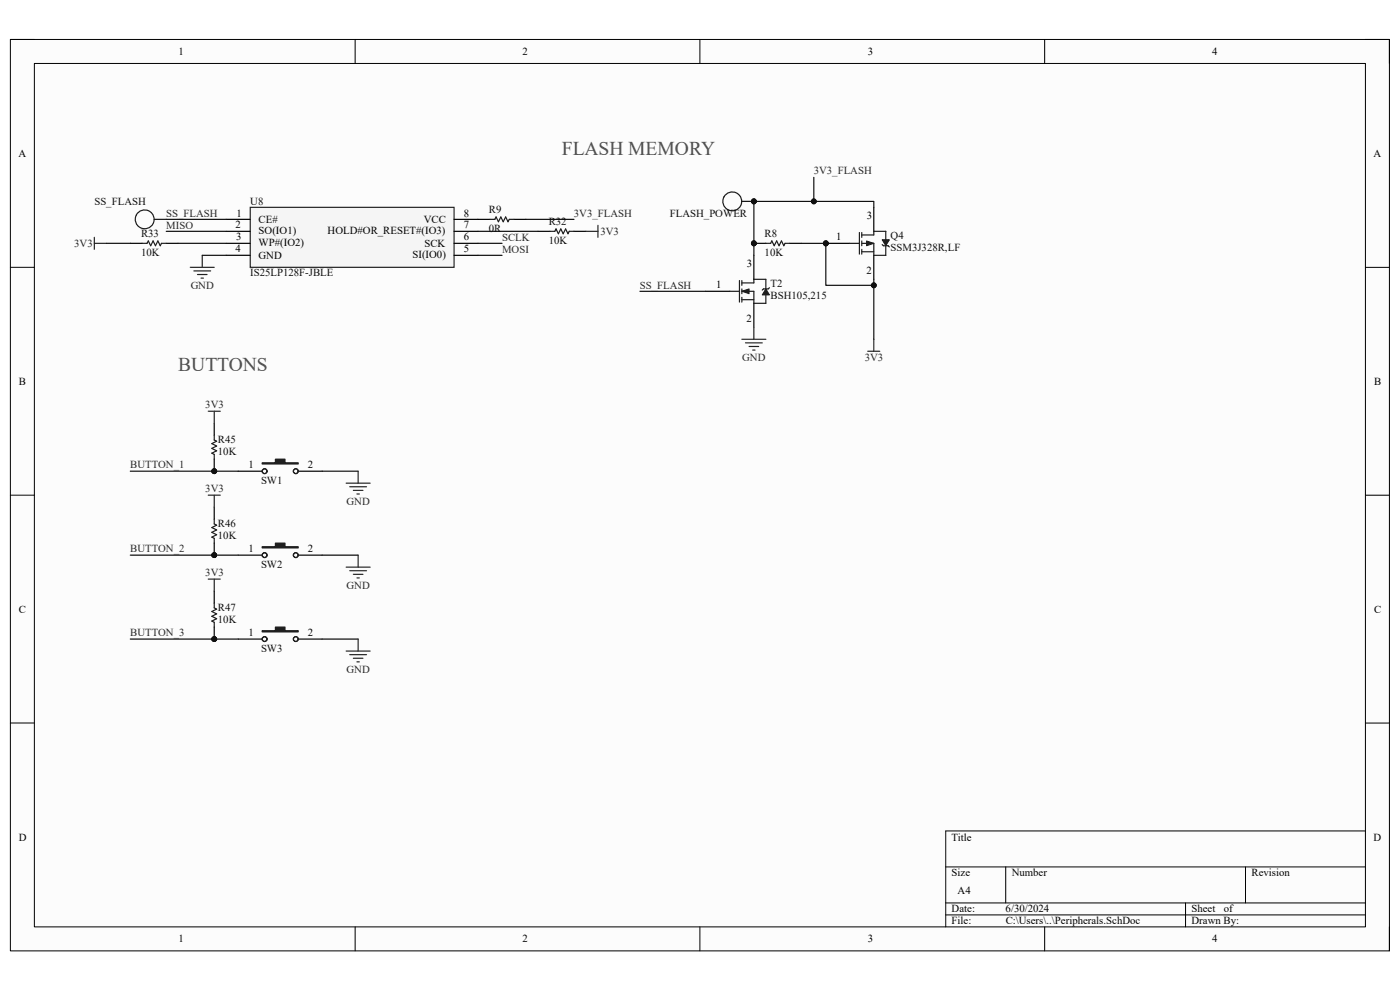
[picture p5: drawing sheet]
<svg xmlns="http://www.w3.org/2000/svg" width="297mm" height="210mm" viewBox="0 0 297 210" stroke-linecap="round" stroke-linejoin="round" font-family="sans-serif">
<path d="M2.2 8.4h292.6v193.3h-292.6z" fill-rule="evenodd" fill="#fcfcfc"/>
<path d="M2.2 8.4h292.6v193.3h-292.6z" fill="none" stroke="#000" stroke-width=".21"/>
<path d="M7.3 13.5h282.4v183.1h-282.4z" fill-rule="evenodd" fill="#fcfcfc"/>
<g fill="none" stroke="#000" stroke-width=".21">
<path d="M2.2 8.4h5.1M7.3 13.5h282.4v183.1h-282.4zM75.3 8.4v5.1M148.5 8.4v5.1M221.6 8.4v5.1M289.7 8.4h5.1v5.1M2.2 56.7h5.1M289.7 56.7h5.1M2.2 105h5.1M289.7 105.1h5.1M2.2 153.4h5.1M289.7 153.4h5.1"/>
<path d="M289.7 176.3h-89.1v20.3M75.3 196.6v5.1M148.5 196.6v5.1M200.6 183.9h89.1M200.6 191.5h89.1M200.6 194.1h89.1M213.4 183.9v7.6M221.6 196.6v5.1M251.5 191.5v5.1M264.2 183.9v7.6M294.8 196.6v5.1"/>
</g>
<path d="M53.1 44h43.2v12.7h-43.2z" fill-rule="evenodd" fill="#f5f5f5"/>
<path d="M20 50.3v2.6M20 51.6h2.6M40.4 56.7h5.1M41.1 57.5h3.6M41.9 58.2h2M42.7 59h.5M42.9 54.2v2.5M53.1 44h43.2v12.7h-43.2zM124.3 49.1h2.6M126.9 47.8v2.6" fill="none" stroke="#262626" stroke-width=".25"/>
<g fill="none" stroke="#000" stroke-width=".25">
<path d="M27.6 51.6h2.6M35.3 51.6h2.5M48 46.5h5.1M48 49.1h5.1M48 51.6h5.1M48 54.2h5.1M96.3 46.5h5.1M96.3 49.1h5.1M96.3 51.6h5.1M96.3 54.2h5.1M114.1 49.1h2.6M121.8 49.1h2.5"/>
<path d="M50.5 100h5.1M63.3 100h5"/>
</g>
<path d="M28.9 45.6a2 2 0 0 1 3.4-.3 2 2 0 0 1-1.1 3.2 2 2 0 0 1-2.5-2.4l.2-.5M30.2 51.6h1l.3-.5 .5 1 .5-1 .5 1 .5-1 .5 1 .3-.5h1M116.7 49.1h1l.3-.5 .5 1 .5-1 .5 1 .5-1 .5 1 .3-.5h1" fill="none" stroke="#1c1c1c" stroke-width=".25"/>
<path d="M32.7 46.5h2.6" fill="none" stroke="#131313" stroke-width=".25"/>
<path d="M55.6 98.2h2.8v-.8h2.1v.8h2.8v.2h-7.7z" fill-rule="evenodd" fill="#1c1c1c"/>
<g fill="none" stroke="#1c1c1c" stroke-width=".25">
<path d="M55.6 98.2h2.8v-.8h2.1v.8h2.8v.2h-7.7z"/>
<circle cx="56.1" cy="100" r=".51"/>
<circle cx="62.7" cy="100" r=".51"/>
<circle cx="62.8" cy="100" r=".51"/>
</g>
<path d="M50.5 117.8h5.1M63.3 117.8h5" fill="none" stroke="#000" stroke-width=".25"/>
<path d="M55.6 116h2.8v-.8h2.1v.8h2.8v.2h-7.7z" fill-rule="evenodd" fill="#1c1c1c"/>
<g fill="none" stroke="#1c1c1c" stroke-width=".25">
<path d="M55.6 116h2.8v-.8h2.1v.8h2.8v.2h-7.7z"/>
<circle cx="56.1" cy="117.8" r=".51"/>
<circle cx="62.7" cy="117.8" r=".51"/>
<circle cx="62.8" cy="117.8" r=".51"/>
</g>
<path d="M50.5 135.6h5.1M63.3 135.6h5" fill="none" stroke="#000" stroke-width=".25"/>
<path d="M55.6 133.8h2.8v-.8h2.1v.8h2.8v.2h-7.7z" fill-rule="evenodd" fill="#1c1c1c"/>
<g fill="none" stroke="#1c1c1c" stroke-width=".25">
<path d="M55.6 133.8h2.8v-.8h2.1v.8h2.8v.2h-7.7z"/>
<circle cx="56.1" cy="135.6" r=".51"/>
<circle cx="62.7" cy="135.6" r=".51"/>
<circle cx="62.8" cy="135.6" r=".51"/>
</g>
<g fill="none" stroke="#262626" stroke-width=".25">
<path d="M76 100v2.5M73.4 102.5h5.1M74.2 103.3h3.6M75 104h2M75.7 104.8h.5M76 117.8v2.5M73.4 120.3h5.1M73.4 138.1h5.1M74.2 121.1h3.6M74.2 138.9h3.6M75 121.8h2M75 139.6h2"/>
<path d="M75.7 122.6h.5M76 135.6v2.5M75.7 140.4h.5"/>
</g>
<circle cx="45.5" cy="100" r=".51" fill="#0e0e0e"/>
<circle cx="45.5" cy="100" r=".51" fill="none" stroke="#0e0e0e" stroke-width=".21"/>
<path d="M45.5 89.8v2.5M45.5 97.4v2.6" fill="none" stroke="#000" stroke-width=".25"/>
<circle cx="45.5" cy="100" r=".51" fill="#0e0e0e"/>
<circle cx="45.5" cy="100" r=".51" fill="none" stroke="#0e0e0e" stroke-width=".21"/>
<path d="M45.5 92.3v1l.5 .3-1.1 .5 1.1 .5-1.1 .5 1.1 .5-1.1 .5 .6 .3v1" fill="none" stroke="#1c1c1c" stroke-width=".25"/>
<circle cx="45.5" cy="117.8" r=".51" fill="#0e0e0e"/>
<circle cx="45.5" cy="117.8" r=".51" fill="none" stroke="#0e0e0e" stroke-width=".21"/>
<path d="M45.5 107.6v2.5M45.5 115.2v2.6" fill="none" stroke="#000" stroke-width=".25"/>
<circle cx="45.5" cy="117.8" r=".51" fill="#0e0e0e"/>
<circle cx="45.5" cy="117.8" r=".51" fill="none" stroke="#0e0e0e" stroke-width=".21"/>
<path d="M45.5 110.1v1.1l.5 .2-1.1 .5 1.1 .5-1.1 .5 1.1 .5-1.1 .6 .6 .2v1" fill="none" stroke="#1c1c1c" stroke-width=".25"/>
<circle cx="45.5" cy="135.6" r=".51" fill="#0e0e0e"/>
<circle cx="45.5" cy="135.6" r=".51" fill="none" stroke="#0e0e0e" stroke-width=".21"/>
<path d="M45.5 125.4v2.5M45.5 133v2.6" fill="none" stroke="#000" stroke-width=".25"/>
<circle cx="45.5" cy="135.6" r=".51" fill="#0e0e0e"/>
<circle cx="45.5" cy="135.6" r=".51" fill="none" stroke="#0e0e0e" stroke-width=".21"/>
<path d="M156.9 59.5v4.6M157.4 59.5v1M154.8 61.8h2.1M157.4 60h2.5M157.4 61.8h2.5v2.5M157.4 63.6h2.5M157.4 61.3v1M157.4 63.1v1M45.5 127.9v1.1l.5 .2-1.1 .5 1.1 .5-1.1 .5 1.1 .5-1.1 .6 .6 .2v1" fill="none" stroke="#1c1c1c" stroke-width=".25"/>
<path d="M44.2 87.2h2.5M45.5 87.2v2.6M44.2 105h2.5M45.5 105v2.6M44.2 122.9h2.5M45.5 122.9v2.5" fill="none" stroke="#262626" stroke-width=".25"/>
<path d="M159.9 54.2v5.1M149.8 61.8h5M159.9 64.3v5.1" fill="none" stroke="#000" stroke-width=".25"/>
<path d="M157.4 61.8l1.5-.5v1z" fill="#1c1c1c"/>
<path d="M157.4 61.8l1.5-.5v1z" fill="none" stroke="#1c1c1c" stroke-width=".21"/>
<path d="M159.9 60v-.7h2.6v2M162.5 62.6v1.7h-2.6" fill="none" stroke="#1c1c1c" stroke-width=".25"/>
<path d="M162.5 61.3l.7 1.3h-1.5z" fill="#1c1c1c"/>
<path d="M162.5 61.3l.7 1.3h-1.5z" fill="none" stroke="#1c1c1c" stroke-width=".21"/>
<path d="M163.2 61l-.2 .3h-1l-.3 .2" fill="none" stroke="#1c1c1c" stroke-width=".25"/>
<circle cx="175.2" cy="51.6" r=".51" fill="#0e0e0e"/>
<circle cx="175.2" cy="51.6" r=".51" fill="none" stroke="#0e0e0e" stroke-width=".21"/>
<path d="M185.4 49.1h2.5v1.8M187.9 52.1v2.1" fill="none" stroke="#1c1c1c" stroke-width=".25"/>
<path d="M175.2 51.6h5.1M185.4 44v5.1" fill="none" stroke="#000" stroke-width=".25"/>
<circle cx="175.2" cy="51.6" r=".51" fill="#0e0e0e"/>
<circle cx="175.2" cy="51.6" r=".51" fill="none" stroke="#0e0e0e" stroke-width=".21"/>
<path d="M185.4 54.2v5.1" fill="none" stroke="#000" stroke-width=".25"/>
<path d="M180.3 51.6h2M182.3 49.3v4.6M182.8 49.8h2.6M182.8 51.6h2.6v2.6M182.8 53.4h2.6M182.8 49.3v1.1M182.8 51.1v1M182.8 52.9v1" fill="none" stroke="#1c1c1c" stroke-width=".25"/>
<path d="M183.8 51.1l1.6 .5-1.6 .5z" fill="#1c1c1c"/>
<path d="M183.8 51.1l1.6 .5-1.6 .5z" fill="none" stroke="#1c1c1c" stroke-width=".21"/>
<path d="M185.4 49.1v.7M185.4 54.2h2.5" fill="none" stroke="#1c1c1c" stroke-width=".25"/>
<path d="M187.2 50.9h1.5l-.8 1.2z" fill="#1c1c1c"/>
<path d="M187.2 50.9h1.5l-.8 1.2z" fill="none" stroke="#1c1c1c" stroke-width=".21"/>
<path d="M187.2 51.9l.2 .2h1l.3 .3" fill="none" stroke="#1c1c1c" stroke-width=".25"/>
<path d="M157.4 72h5.1M158.2 72.7h3.5M158.9 73.5h2.1M159.7 74.3h.5M159.9 69.4v2.6" fill="none" stroke="#262626" stroke-width=".25"/>
<circle cx="159.9" cy="51.6" r=".51" fill="#0e0e0e"/>
<circle cx="159.9" cy="51.6" r=".51" fill="none" stroke="#0e0e0e" stroke-width=".21"/>
<path d="M159.9 51.6h2.6M167.6 51.6h2.5" fill="none" stroke="#000" stroke-width=".25"/>
<circle cx="159.9" cy="51.6" r=".51" fill="#0e0e0e"/>
<circle cx="159.9" cy="51.6" r=".51" fill="none" stroke="#0e0e0e" stroke-width=".21"/>
<path d="M162.5 51.6h1l.2-.5 .6 1 .5-1 .5 1 .5-1 .5 1 .2-.5h1.1" fill="none" stroke="#1c1c1c" stroke-width=".25"/>
<path d="M184.1 74.5h2.5M185.4 72v2.5" fill="none" stroke="#262626" stroke-width=".25"/>
<circle cx="159.9" cy="42.7" r=".51" fill="#0e0e0e"/>
<circle cx="159.9" cy="42.7" r=".51" fill="none" stroke="#0e0e0e" stroke-width=".21"/>
<path d="M153.6 41.8a2 2 0 0 1 3.3-.3 2 2 0 0 1-1.1 3.2 2 2 0 0 1-2.4-2.4l.2-.5" fill="none" stroke="#1c1c1c" stroke-width=".25"/>
<path d="M157.4 42.7h2.5" fill="none" stroke="#131313" stroke-width=".25"/>
<circle cx="159.9" cy="42.7" r=".51" fill="#0e0e0e"/>
<circle cx="159.9" cy="42.7" r=".51" fill="none" stroke="#0e0e0e" stroke-width=".21"/>
<path d="M101.4 46.5h2.6M109.1 46.5h2.5" fill="none" stroke="#000" stroke-width=".25"/>
<path d="M104 46.5h1l.2-.5 .5 1 .6-1 .5 1 .5-1 .5 1 .2-.5h1.1" fill="none" stroke="#1c1c1c" stroke-width=".25"/>
<path d="M22.6 51.6h5M35.3 49.1h12.7M35.3 46.5h12.7M37.8 51.6h10.2M42.9 54.2h5.1M101.4 49.1h12.7M101.4 51.6h5.1M101.4 54.2h5.1M27.6 100h22.9M68.3 100h7.7M68.3 117.8h7.7M68.3 135.6h7.7" fill="none" stroke="#0e0e0e" stroke-width=".25"/>
<circle cx="45.5" cy="100" r=".51" fill="#0e0e0e"/>
<circle cx="45.5" cy="100" r=".51" fill="none" stroke="#0e0e0e" stroke-width=".21"/>
<path d="M27.6 117.8h22.9" fill="none" stroke="#0e0e0e" stroke-width=".25"/>
<circle cx="45.5" cy="117.8" r=".51" fill="#0e0e0e"/>
<circle cx="45.5" cy="117.8" r=".51" fill="none" stroke="#0e0e0e" stroke-width=".21"/>
<path d="M27.6 135.6h22.9" fill="none" stroke="#0e0e0e" stroke-width=".25"/>
<circle cx="45.5" cy="135.6" r=".51" fill="#0e0e0e"/>
<circle cx="45.5" cy="135.6" r=".51" fill="none" stroke="#0e0e0e" stroke-width=".21"/>
<path d="M170.1 51.6h5.1v8.9h10.2" fill="none" stroke="#0e0e0e" stroke-width=".25"/>
<circle cx="175.2" cy="51.6" r=".51" fill="#0e0e0e"/>
<circle cx="175.2" cy="51.6" r=".51" fill="none" stroke="#0e0e0e" stroke-width=".21"/>
<circle cx="185.4" cy="60.5" r=".51" fill="#0e0e0e"/>
<circle cx="185.4" cy="60.5" r=".51" fill="none" stroke="#0e0e0e" stroke-width=".21"/>
<path d="M172.7 37.6v5.1M135.8 61.8h14" fill="none" stroke="#0e0e0e" stroke-width=".25"/>
<circle cx="172.7" cy="42.7" r=".51" fill="#0e0e0e"/>
<circle cx="172.7" cy="42.7" r=".51" fill="none" stroke="#0e0e0e" stroke-width=".21"/>
<path d="M185.4 59.3v12.7" fill="none" stroke="#0e0e0e" stroke-width=".25"/>
<circle cx="185.4" cy="60.5" r=".51" fill="#0e0e0e"/>
<circle cx="185.4" cy="60.5" r=".51" fill="none" stroke="#0e0e0e" stroke-width=".21"/>
<path d="M111.6 46.5h10.2M185.4 44v-1.3h-25.5v11.5" fill="none" stroke="#0e0e0e" stroke-width=".25"/>
<circle cx="172.7" cy="42.7" r=".51" fill="#0e0e0e"/>
<circle cx="172.7" cy="42.7" r=".51" fill="none" stroke="#0e0e0e" stroke-width=".21"/>
<circle cx="159.9" cy="42.7" r=".51" fill="#0e0e0e"/>
<circle cx="159.9" cy="42.7" r=".51" fill="none" stroke="#0e0e0e" stroke-width=".21"/>
<circle cx="159.9" cy="51.6" r=".51" fill="#0e0e0e"/>
<circle cx="159.9" cy="51.6" r=".51" fill="none" stroke="#0e0e0e" stroke-width=".21"/>
<g font-size="4.1" fill="#4c4c4c">
<text x="119.2" y="32.9">FLASH MEMORY</text>
<text x="37.8" y="78.7">BUTTONS</text>
</g>
<g font-size="2.3">
<text x="37.9" y="11.6">1</text>
<text x="110.9" y="11.6">2</text>
<text x="184.1" y="11.6">3</text>
<text x="257.1" y="11.6">4</text>
<text x="3.9" y="33.3">A</text>
<text x="291.4" y="33.3">A</text>
<text x="50.2" y="45.9">1</text>
<text x="54.9" y="47.3">CE#</text>
<text x="89.9" y="47.3">VCC</text>
<text x="98.4" y="45.9">8</text>
<text x="183.9" y="46.4">3</text>
<text x="50" y="48.5">2</text>
<text x="50" y="53.6">4</text>
<text x="50.1" y="51">3</text>
<text x="54.9" y="49.7">SO(IO1)</text>
<text x="54.9" y="52.3">WP#(IO2)</text>
<text x="69.5" y="49.7">HOLD#OR_RESET#(IO3)</text>
<text x="90" y="52.4">SCK</text>
<text x="98.4" y="48.5">7</text>
<text x="98.4" y="51">6</text>
<text x="98.4" y="53.6">5</text>
<text x="177.4" y="51">1</text>
<text x="54.9" y="54.9">GND</text>
<text x="87.5" y="54.8">SI(IO0)</text>
<text x="158.5" y="56.6">3</text>
<text x="183.8" y="58.2">2</text>
<text x="151.9" y="61.2">1</text>
<text x="158.4" y="68.4">2</text>
<text x="4" y="81.6">B</text>
<text x="291.5" y="81.6">B</text>
<text x="52.7" y="99.4">1</text>
<text x="65.3" y="99.4">2</text>
<text x="52.7" y="117.1">1</text>
<text x="65.3" y="117.1">2</text>
<text x="4" y="130">C</text>
<text x="291.5" y="130">C</text>
<text x="52.7" y="135">1</text>
<text x="65.3" y="135">2</text>
<text x="4" y="178.3">D</text>
<text x="201.9" y="178.3">Title</text>
<text x="291.4" y="178.3">D</text>
<text x="201.9" y="185.9">Size</text>
<text x="214.6" y="185.9">Number</text>
<text x="265.5" y="185.9">Revision</text>
<text x="203.2" y="189.7">A4</text>
<text x="201.9" y="193.5">Date:</text>
<text x="201.9" y="196.1">File:</text>
<text x="213.3" y="193.5">6/30/2024</text>
<text x="213.4" y="196.1">C:\Users\..\Peripherals.SchDoc</text>
<text x="252.8" y="196.1">Drawn By:</text>
<text x="252.8" y="193.5">Sheet</text>
<text x="259.6" y="193.5">of</text>
<text x="37.9" y="199.9">1</text>
<text x="110.9" y="199.9">2</text>
<text x="184.1" y="199.9">3</text>
<text x="257.1" y="199.9">4</text>
</g>
<g font-size="2.3" fill="#262626">
<text x="172.6" y="37">3V3_FLASH</text>
<text x="35.3" y="46">SS_FLASH</text>
<text x="121.8" y="45.9">3V3_FLASH</text>
<text x="15.7" y="52.3">3V3</text>
<text x="35.3" y="48.6">MISO</text>
<text x="106.5" y="51.1">SCLK</text>
<text x="106.5" y="53.6">MOSI</text>
<text x="127.4" y="49.8">3V3</text>
<text x="40.5" y="61.3">GND</text>
<text x="135.8" y="61.3">SS_FLASH</text>
<text x="157.5" y="76.5">GND</text>
<text x="183.5" y="76.5">3V3</text>
<text x="43.6" y="86.6">3V3</text>
<text x="27.6" y="99.4">BUTTON_1</text>
<text x="43.6" y="104.4">3V3</text>
<text x="73.5" y="107.1">GND</text>
<text x="27.6" y="117.1">BUTTON_2</text>
<text x="43.6" y="122.2">3V3</text>
<text x="73.5" y="124.9">GND</text>
<text x="27.6" y="135">BUTTON_3</text>
<text x="73.5" y="142.7">GND</text>
</g>
<g font-size="2.3" fill="#0e0e0e">
<text x="20" y="43.5">SS_FLASH</text>
<text x="53.1" y="43.4">U8</text>
<text x="103.7" y="45.2">R9</text>
<text x="116.4" y="47.7">R32</text>
<text x="142.1" y="46">FLASH_POWER</text>
<text x="29.9" y="50.2">R33</text>
<text x="103.7" y="49.2">0R</text>
<text x="116.4" y="51.8">10K</text>
<text x="162.2" y="50.2">R8</text>
<text x="188.9" y="53.3">SSM3J328R,LF</text>
<text x="188.9" y="50.8">Q4</text>
<text x="29.9" y="54.3">10K</text>
<text x="53.1" y="58.6">IS25LP128F-JBLE</text>
<text x="162.2" y="54.3">10K</text>
<text x="163.5" y="63.5">BSH105,215</text>
<text x="163.5" y="60.9">T2</text>
<text x="46.2" y="94">R45</text>
<text x="46.2" y="96.6">10K</text>
<text x="55.4" y="102.7">SW1</text>
<text x="46.2" y="111.8">R46</text>
<text x="46.2" y="114.3">10K</text>
<text x="55.4" y="120.4">SW2</text>
<text x="46.2" y="129.6">R47</text>
<text x="46.2" y="132.2">10K</text>
<text x="55.4" y="138.3">SW3</text>
</g>
</svg>
